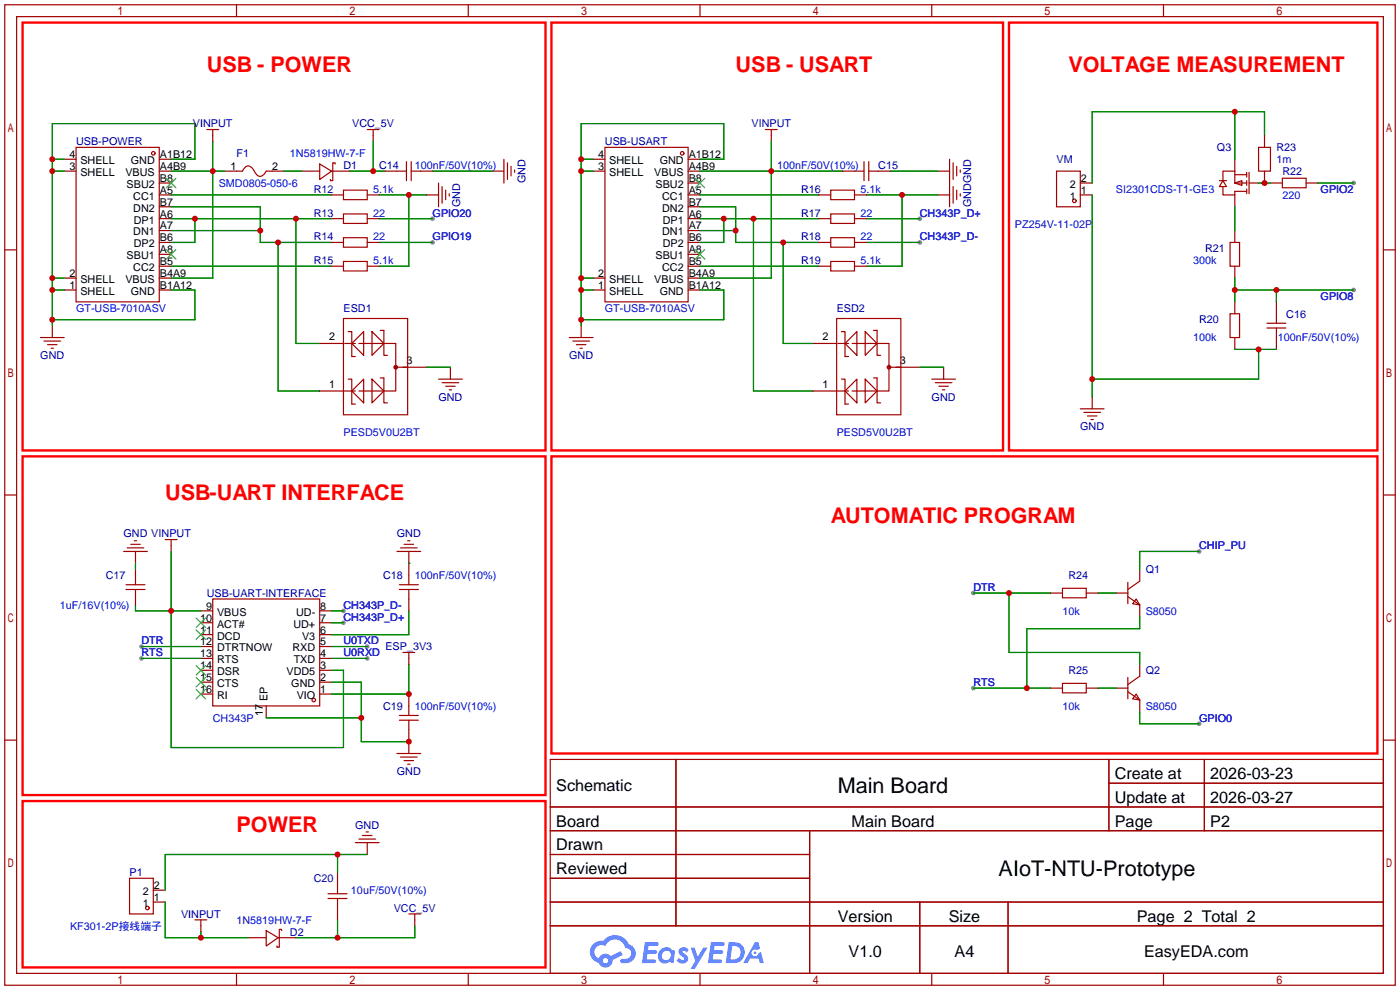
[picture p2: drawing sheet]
<svg xmlns="http://www.w3.org/2000/svg" width="299mm" height="212mm" viewBox="0 0 299 212" stroke-linecap="round" stroke-linejoin="round" font-family="sans-serif">
<g fill="#999">
<circle cx="92.5" cy="46.7" r=".51"/>
<circle cx="92.5" cy="51.8" r=".51"/>
<circle cx="196.6" cy="46.7" r=".51"/>
<circle cx="196.6" cy="51.8" r=".51"/>
<circle cx="73.4" cy="133.1" r=".51"/>
<circle cx="73.4" cy="130.6" r=".51"/>
<circle cx="78.5" cy="138.2" r=".51"/>
<circle cx="78.5" cy="140.7" r=".51"/>
<circle cx="30.2" cy="138.2" r=".51"/>
<circle cx="30.2" cy="140.7" r=".51"/>
<circle cx="208" cy="126.7" r=".51"/>
<circle cx="208" cy="147.1" r=".51"/>
<circle cx="256.3" cy="117.9" r=".51"/>
<circle cx="256.3" cy="154.7" r=".51"/>
<circle cx="289.3" cy="62" r=".51"/>
<circle cx="289.3" cy="39.1" r=".51"/>
</g>
<g fill="none" stroke="#a10000" stroke-width=".25">
<path d="M1 1h297.2v209.6h-297.2zM3.6 3.6h292.1v204.4h-292.1zM50.5 1v2.6M100.1 1v2.6M149.6 1v2.6M199.1 1v2.6M248.7 1v2.6M1 53.4h2.6M295.7 53.4h2.5M1 105.8h2.6M295.7 105.8h2.5M1 158.2h2.6"/>
<path d="M295.7 158.2h2.5M117.6 162.3h178.1v45.7h-178.1zM117.6 172.5h178.1M117.6 177.5h178.1M144.5 162.3v35.6M173 177.5v30.5M237 162.3v15.2M237 167.4h58.7M257.4 162.3v15.2M117.6 182.6h55.4M117.6 192.8h178.1M117.6 187.7h55.4"/>
<path d="M117.6 197.9h178.1M196.6 192.8v15.2M215.4 192.8v15.2M50.5 208v2.6M100.1 208v2.6M149.6 208v2.6M199.1 208v2.6M248.7 208v2.6"/>
</g>
<g fill="#5487ff">
<path d="M145.3 202.7a1.3 1.3 0 0 1 1.9 .3l-.4 .6a.54 .54 0 0 0-.9-.2l.1 .2a1.34 1.34 0 0 1 .9 1.8 1.47 1.47 0 0 1-2.3-.1l.5-.6 .8 .5a.31 .31 0 0 0 .4-.3 .31 .31 0 0 0-.3-.4 1.12 1.12 0 0 1-.7-1.8z"/>
<path d="M147.6 202.5h.9l.6 2 1.2-2h.9l-2.7 4.6h-.9l1-1.7z"/>
<path d="M137.8 201.4h1.7a1.31 1.31 0 0 1 1.2 .2 .4 .4 0 0 1-.3 .5l-1.8 .1-.1 .9h1.6a.4 .4 0 0 1 .4 .4 .4 .4 0 0 1-.5 .4h-1.6l-.2 1.2h1.4a.46 .46 0 0 1 .5 0 .46 .46 0 0 1 .1 .5l-.4 .2h-2.6z"/>
<path d="M151.9 201.4h1.7a1.32 1.32 0 0 1 1.2 .2 .39 .39 0 0 1-.3 .5l-1.8 .1-.1 .9h1.6a.4 .4 0 0 1 .4 .4 .4 .4 0 0 1-.4 .4h-1.7l-.2 1.2h1.4a.46 .46 0 0 1 .5 0 .46 .46 0 0 1 .1 .5l-.4 .2h-2.6z"/>
<path d="M161.3 201.4h.8l.3 1.3-.6 .4a.75 .75 0 0 0-1.1 .3 .75 .75 0 0 0 .5 1 .75 .75 0 0 0 .9-.7l.5-.2 .6 2.3h-.8l-.3-.9h-1.8l-.5 .9h-1z"/>
<path d="M155.7 201.4l-.6 4.4h1.5a2.27 2.27 0 0 0 2.6-2.2 2.27 2.27 0 0 0-2.7-2.2zM156.5 202.1a1.5 1.5 0 0 1 1.8 1.6 1.5 1.5 0 0 1-1.9 1.4h-.3z"/>
<path d="M141.2 203a1.6 1.6 0 0 0-.3 2.3 1.6 1.6 0 0 0 2.3 .2l.7 .3 .3-2.4-.1-.3-.5-.1a1.58 1.58 0 0 0-2.4 0zM141.8 203.5a.98 .98 0 0 1 1.6 .4 .98 .98 0 0 1-1.1 1.3 .94 .94 0 0 1-.9-.7 .94 .94 0 0 1 .4-1z"/>
<path d="M126.8 201.8a2.37 2.37 0 0 0 1.1 4 1.54 1.54 0 0 0 1.8 1 1.54 1.54 0 0 0 1.2-1.6l2.2-1.1-.5-.8-2 1a1.57 1.57 0 0 0-2.7 .5 1.5 1.5 0 0 1-.7-2.1 1.5 1.5 0 0 1 2.2-.5 2.23 2.23 0 0 1 2.3-1.4 2.23 2.23 0 0 1 2 1.8 1.16 1.16 0 0 1 1.2 1.1 1.16 1.16 0 0 1-1.1 1.2h-.7a.47 .47 0 0 0-.5 .4 .47 .47 0 0 0 .4 .5 2.17 2.17 0 0 0 2.5-.9 2.17 2.17 0 0 0-.3-2.7l-.8-.4a3.2 3.2 0 0 0-5.5-.7l-1.1 .1zM128.8 205.3a.6 .6 0 0 1 1.2 0 .6 .6 0 0 1-1.2 0z"/>
<circle cx="161.4" cy="203.6" r=".28"/>
</g>
<g fill="none" stroke="#a10000" stroke-width=".25">
<path d="M13.7 34h2.6M13.7 36.6h2.6M16.3 31.5h17.7v33h-17.7zM34 34h2.6M34 36.6h2.6M34 39.1h2.6M44.2 27.7h2.5M45.5 27.7v2.5M48 36.6h3.8l.5-.8a1.26 1.26 0 0 1 2.1 .8l.4 .7a1.26 1.26 0 0 0 2.1-.7h3.8M64.5 36.6h3.8M68.3 35.1l2.6 1.5-2.6 1.8zM70.9 36.6h3.8"/>
<path d="M71.6 35.1v-.3h-.5v3.8h-.5v-.2M78.5 27.7h2.5M79.8 27.7v2.5M82.3 36.6h4.6M86.9 34.5v4.1M87.9 36.6h4.6M87.9 34.5v4.1M93.7 39.1v5.1M94.5 39.9v3.5M105.2 36.6h2.5M107.7 34v5.1M108.5 34.8v3.6"/>
<path d="M109.2 35.6v2M110 36.3v.5M126.7 34h2.6M126.7 36.6h2.6M129.3 31.5h17.8v33h-17.8zM147.1 34h2.5M147.1 36.6h2.5M147.1 39.1h2.5M163.6 27.7h2.5M164.8 27.7v2.5M180.1 36.6h4.6M184.7 34.5v4.1"/>
<path d="M185.7 36.6h4.5M185.7 34.5v4.1M200.4 36.6h2.5M202.9 34v10.2M203.7 34.8v3.6M203.7 39.9v3.5M204.5 35.6v2M205.2 36.3v.5M225.8 36.6h5.1v7.6h-5.1zM230.9 39.1h2.5M260.6 38.6h1.5M261.4 38.6l.7 1.3h-1.5z"/>
<path d="M261.4 39.9v1.8h2.5v-.8h2.5M263.9 39.1l1.5-.5v1zM263.9 36.6h-2.5v2M263.9 36.6v2.5h2.5M263.9 34v2.6M263.9 37.3h2.5M266.4 36.8v1M266.4 38.6v1M267 39.1h2M267 36.8v4.6M269 31.5h2.5v5.1h-2.5zM270.3 29v2.5"/>
<path d="M270.3 36.6v2.5M271.5 39.1h2.6M274.1 38.1h5v2h-5zM279.1 39.1h2.6M13.7 59.4h2.6M34 59.4h2.6M34 56.9h2.6M34 54.4h2.6M34 51.8h2.6M34 49.3h2.6M34 46.7h2.6M34 44.2h2.6"/>
<path d="M34 41.7h2.6M70.9 56.9h2.5M70.9 51.8h2.5M70.9 46.7h2.5M70.9 41.7h2.5M73.4 40.6h5.1v2.1h-5.1zM73.4 55.9h5.1v2h-5.1zM73.4 45.7h5.1v2.1h-5.1zM73.4 50.8h5.1v2h-5.1zM78.5 56.9h2.5M78.5 51.8h2.5M78.5 46.7h2.5"/>
<path d="M78.5 41.7h2.5M91.2 41.7h2.5M95.2 40.6v2.1M96 41.4v.5M126.7 59.4h2.6M147.1 59.4h2.5M147.1 56.9h2.5M147.1 54.4h2.5M147.1 51.8h2.5M147.1 49.3h2.5M147.1 46.7h2.5M147.1 44.2h2.5"/>
<path d="M147.1 41.7h2.5M175 56.9h2.5M175 51.8h2.5M175 46.7h2.5M175 41.7h2.5M177.5 45.7h5.1v2.1h-5.1zM177.5 50.8h5.1v2h-5.1zM177.5 40.6h5.1v2.1h-5.1zM177.5 55.9h5.1v2h-5.1zM182.6 56.9h2.6M182.6 51.8h2.6M182.6 46.7h2.6"/>
<path d="M182.6 41.7h2.6M200.4 41.7h2.5M204.5 40.6v2.1M205.2 41.4v.5M230.9 41.7h2.5M262.9 51.8h2v5.1h-2zM263.9 41.7v2.5M263.9 49.3v2.5M263.9 56.9v2.5M266.4 40.4v1M8.6 72.1h5.1M9.4 72.9h3.6"/>
<path d="M10.2 73.7h2M10.9 74.4h.5M11.2 69.6v2.5M13.7 62h2.6M34 62h2.6M68.3 73.4h5.1M73.4 68.1h13.7v20.5h-13.7zM73.7 73.4h2.2M74.4 70.9h.8v5.3h.7M75.2 73.4l2.5-2.5v5zM76.7 73.4h7.9v10.2h-7.9M79.5 70.9l2.5 2.5-2.5 2.5z"/>
<path d="M81.3 70.6h.7v5.3h.8M84.6 78.5h6.6M96.3 78.5v2.5M121.7 72.1h5M122.4 72.9h3.6M123.2 73.7h2M124 74.4h.5M124.2 69.6v2.5M126.7 62h2.6M147.1 62h2.5M173.7 73.4h5.1M178.8 68.1h13.7v20.5h-13.7z"/>
<path d="M179.1 73.4h2.3M179.8 70.9h.8v5.3h.8M182.1 73.4h7.9v10.2h-7.9M183.1 70.9v5l-2.5-2.5zM184.9 70.9l2.6 2.5-2.6 2.5zM186.7 70.6h.8v5.3h.7M190 78.5h6.6M201.7 78.5v2.5M262.9 67.1h2v5h-2zM263.9 64.5v2.6M263.9 72.1v2.6M270.8 69.1h4"/>
<path d="M270.8 70.1h4M272.8 64.5v4.6M272.8 70.1v4.6M68.3 83.6h7.6M74.4 81h.8v5.4h.7M75.2 83.6l2.5-2.6v5.1zM79.5 81l2.5 2.6-2.5 2.5zM81.3 80.8h.7v5.3h.8M93.7 81h5.1M94.5 81.8h3.5M95.2 82.5h2.1M96 83.3h.5"/>
<path d="M173.7 83.6h7.7M179.8 81h.8v5.4h.8M180.6 83.6l2.5-2.6v5.1zM184.9 81l2.6 2.6-2.6 2.5zM186.7 80.8h.8v5.3h.7M199.1 81h5.1M199.9 81.8h3.6M200.7 82.5h2M201.4 83.3h.5M230.9 87.4h5.1M231.6 88.1h3.6M232.4 88.9h2"/>
<path d="M233.2 89.7h.5M233.4 84.8v2.6M26.4 117.9h5.1M27.2 117.1h3.5M27.9 116.3h2.1M28.7 115.6h.5M29 117.9v2.5M35.3 115.3h2.5M36.6 115.3v2.6M84.8 117.9h5.1M85.6 117.1h3.6M86.4 116.3h2"/>
<path d="M87.1 115.6h.5M87.4 117.9v7.1M26.9 126h4.1M26.9 125h4.1M29 121.7v3.3M29 126v3.3M42.9 138.2h2.6M42.9 135.6h2.6M42.9 133.1h2.6M42.9 130.6h2.6M45.5 128h22.8v22.9h-22.8zM68.3 138.2h2.6"/>
<path d="M68.3 135.6h2.6M68.3 133.1h2.6M68.3 130.6h2.6M85.3 126h4.1M85.3 125h4.1M86.1 139.4h2.5M87.4 126v4.6M87.4 139.4v2.6M224.5 126.7h2.6M227.1 125.7h5.1v2.1h-5.1zM232.2 126.7h2.5M238.5 126.7h2.5"/>
<path d="M241 127.5l2.6 1.8M241 124.5v4.5M242.8 128l.8 1.3-1.5-.3zM243.6 121.7v2.5l-2.6 1.8M243.6 129.3v2.5M42.9 148.3h2.6M42.9 145.8h2.6M42.9 143.3h2.6M42.9 140.7h2.6M56.9 150.9v2.5M68.3 148.3h2.6M68.3 145.8h2.6"/>
<path d="M68.3 143.3h2.6M68.3 140.7h2.6M85.3 152.9h4.1M85.3 153.9h4.1M87.4 148.3v4.6M87.4 153.9v7.1M224.5 147.1h2.6M227.1 146.1h5.1v2h-5.1zM232.2 147.1h2.5M238.5 147.1h2.5M241 144.8v4.6M241 147.8l2.6 1.8"/>
<path d="M242.8 148.3l.8 1.3-1.5-.2zM243.6 142v2.5l-2.6 1.8M243.6 149.6v2.5M76.7 179.3h3.6M77.5 178.6h2M78.2 177.8h.5M84.8 161h5.1M85.6 161.8h3.6M86.4 162.6h2M87.1 163.3h.5M27.7 187.7h5.1v7.6h-5.1zM32.8 192.8h2.5"/>
<path d="M32.8 190.2h2.5M41.7 196.6h2.5M42.9 196.6v2.5M56.9 198.9l2.5 1.5-2.5 1.8zM60.2 198.9v-.3h-.5v3.8h-.5v-.2M70.1 192h4.1M70.1 191h4.1M72.1 186.4v4.6M72.1 192v4.6M75.9 180.1h5.1M78.5 180.1v2.5M87.4 195.3h2.5"/>
<path d="M88.6 195.3v2.6M53.1 200.4h3.8M59.4 200.4h3.8"/>
<circle cx="32.8" cy="32.8" r=".38"/>
<circle cx="145.8" cy="32.8" r=".38"/>
<circle cx="229.6" cy="42.9" r=".38"/>
<circle cx="84.6" cy="78.5" r=".38"/>
<circle cx="84.6" cy="78.5" r=".25"/>
<circle cx="190" cy="78.5" r=".38"/>
<circle cx="190" cy="78.5" r=".25"/>
<circle cx="67.1" cy="149.6" r=".38"/>
<circle cx="31.5" cy="194.1" r=".38"/>
</g>
<g fill="none" stroke="#3c3" stroke-width=".25">
<path d="M35.6 38.1l2 2M37.6 38.1l-2 2M148.6 38.1l2 2M150.6 38.1l-2 2M35.6 53.3l2 2.1M37.6 53.3l-2 2.1M148.6 53.3l2 2.1M150.6 53.3l-2 2.1M41.9 132.1l2 2M41.9 134.6l2 2.1M43.9 132.1l-2 2M43.9 134.6l-2 2.1"/>
<path d="M41.9 142.2l2 2.1M41.9 144.8l2 2M41.9 147.3l2 2.1M43.9 142.2l-2 2.1M43.9 144.8l-2 2M43.9 147.3l-2 2.1"/>
</g>
<g fill="none" stroke="#008700" stroke-width=".25">
<path d="M11.2 36.6h2.5M11.2 34h2.5M36.6 34h5.1v-7.6h-30.5v43.2M36.6 36.6h11.4M45.5 30.2v29.2h-8.9M60.7 36.6h3.8M74.7 36.6h7.6M79.8 30.2v6.4M92.5 36.6h12.7M124.2 36.6h2.5M124.2 34h2.5M149.6 36.6h30.5"/>
<path d="M149.6 34h5.1v-7.6h-30.5v43.2M164.8 30.2v29.2h-15.2M190.2 36.6h10.2M263.9 23.9v10.1M269 39.1h2.5M270.3 29v-5.1h-36.9v15.2M281.7 39.1h7.6M11.2 59.4h2.5M36.6 41.7h34.3M36.6 56.9h34.3M36.6 46.7h34.3M36.6 44.2h19v7.6h15.3"/>
<path d="M36.6 49.3h19M41.7 46.7v5.1h-5.1M59.4 51.8v31.8h8.9M63.2 46.7v26.7h5.1M81 41.7h10.2M81 46.7h11.5M81 51.8h11.5M87.4 41.7v15.2h-6.4M124.2 59.4h2.5M149.6 41.7h25.4M149.6 56.9h25.4M149.6 46.7h25.4"/>
<path d="M149.6 44.2h7.6v7.6h17.8M149.6 49.3h7.6M154.7 46.7v5.1h-5.1M161 46.7v36.9h12.7M167.4 51.8v21.6h6.3M185.2 41.7h15.2M185.2 46.7h11.4M185.2 51.8h11.4M192.8 41.7v15.2h-7.6M233.4 41.7v43.1M263.9 44.2v5.1M263.9 59.4v5.1"/>
<path d="M11.2 62h2.5M36.6 62h5.1v6.3h-30.5M91.2 78.5h5.1M124.2 62h2.5M149.6 62h5.1v6.3h-30.5M196.6 78.5h5.1M263.9 62h25.4M263.9 74.7h8.9M269 74.7v6.3h-35.6M272.8 62v2.5M36.6 117.9v41.9h36.8v-16.5h-2.5M256.3 117.9h-12.7v3.8"/>
<path d="M29 129.3v1.3h13.9M29 120.4v1.3M30.2 138.2h12.7M70.9 130.6h2.5M70.9 133.1h2.5M70.9 138.2h7.6M87.4 120.4h.1M87.4 130.6v5h-16.5M208 126.7h16.5M215.6 126.7v12.7h28v2.6M234.7 126.7h3.8M243.6 131.8v2.6h-24.1v12.7"/>
<path d="M30.2 140.7h12.7M56.9 153.4h20.3M70.9 145.8h6.3v12.7h10.2M70.9 140.7h7.6M87.4 142v6.3h-16.5M208 147.1h16.5M234.7 147.1h3.8M243.6 152.1v2.6h12.7M35.3 192.8v7.6h17.8M42.9 199.1v1.3M72.1 182.6v3.8M72.1 196.6v3.8"/>
<path d="M78.5 182.6h-43.2v7.6M88.6 197.9v2.5h-25.4"/>
</g>
<path d="M4.8 4.8h111.8v91.5h-111.8zM117.9 4.8h96.5v91.5h-96.5zM215.6 4.8h78.8v91.5h-78.8zM4.8 97.5h111.8v72.4h-111.8zM117.9 97.5h176.5v63.5h-176.5zM4.8 171.2h111.8v35.6h-111.8z" fill="none" stroke="#f00" stroke-width=".51"/>
<g fill="#c00">
<circle cx="11.2" cy="62" r=".63"/>
<circle cx="11.2" cy="59.4" r=".63"/>
<circle cx="11.2" cy="36.6" r=".63"/>
<circle cx="11.2" cy="34" r=".63"/>
<circle cx="11.2" cy="68.3" r=".63"/>
<circle cx="45.5" cy="36.6" r=".63"/>
<circle cx="79.8" cy="36.6" r=".63"/>
<circle cx="41.7" cy="46.7" r=".63"/>
<circle cx="63.2" cy="46.7" r=".63"/>
<circle cx="55.6" cy="49.3" r=".63"/>
<circle cx="59.4" cy="51.8" r=".63"/>
<circle cx="87.4" cy="41.7" r=".63"/>
<circle cx="124.2" cy="62" r=".63"/>
<circle cx="124.2" cy="59.4" r=".63"/>
<circle cx="124.2" cy="36.6" r=".63"/>
<circle cx="124.2" cy="34" r=".63"/>
<circle cx="124.2" cy="68.3" r=".63"/>
<circle cx="192.8" cy="41.7" r=".63"/>
<circle cx="164.8" cy="36.6" r=".63"/>
<circle cx="154.7" cy="46.7" r=".63"/>
<circle cx="161" cy="46.7" r=".63"/>
<circle cx="157.2" cy="49.3" r=".63"/>
<circle cx="167.4" cy="51.8" r=".63"/>
<circle cx="36.6" cy="130.6" r=".63"/>
<circle cx="77.2" cy="153.4" r=".63"/>
<circle cx="87.4" cy="158.5" r=".63"/>
<circle cx="87.4" cy="148.3" r=".63"/>
<circle cx="72.1" cy="200.4" r=".63"/>
<circle cx="215.6" cy="126.7" r=".63"/>
<circle cx="219.5" cy="147.1" r=".63"/>
<circle cx="42.9" cy="200.4" r=".63"/>
<circle cx="72.1" cy="182.6" r=".63"/>
<circle cx="263.9" cy="62" r=".63"/>
<circle cx="272.8" cy="62" r=".63"/>
<circle cx="263.9" cy="23.9" r=".63"/>
<circle cx="233.4" cy="81" r=".63"/>
<circle cx="269" cy="74.7" r=".63"/>
<circle cx="270.3" cy="39.1" r=".63"/>
</g>
<g font-size="4.6" fill="#f00">
<text x="44.2" y="15.3">USB - POWER</text>
<text x="157.2" y="15.3">USB - USART</text>
<text x="228.3" y="15.3">VOLTAGE MEASUREMENT</text>
<text x="35.3" y="106.8">USB-UART INTERFACE</text>
<text x="177.5" y="111.9">AUTOMATIC PROGRAM</text>
<text x="50.5" y="177.9">POWER</text>
</g>
<g font-size="4.6">
<text x="179.1" y="169.4">Main Board</text>
<text x="213.4" y="187.2">AIoT-NTU-Prototype</text>
</g>
<g font-size="3.5">
<text x="238.3" y="166.5">Create at</text>
<text x="258.7" y="166.5">2026-03-23</text>
<text x="118.9" y="169.1">Schematic</text>
<text x="238.3" y="171.6">Update at</text>
<text x="258.7" y="171.6">2026-03-27</text>
<text x="118.9" y="176.7">Board</text>
<text x="182" y="176.7">Main Board</text>
<text x="238.3" y="176.7">Page</text>
<text x="258.7" y="176.7">P2</text>
<text x="118.9" y="181.8">Drawn</text>
<text x="118.9" y="186.8">Reviewed</text>
<text x="179.1" y="197">Version</text>
<text x="202.8" y="197">Size</text>
<text x="243" y="197">Page 2 Total 2</text>
<text x="181.4" y="204.6">V1.0</text>
<text x="204" y="204.6">A4</text>
<text x="244.5" y="204.6">EasyEDA.com</text>
</g>
<g font-size="2.3" fill="#000080">
<text x="41.2" y="27.2">VINPUT</text>
<text x="75.3" y="27.2">VCC_5V</text>
<text x="160.6" y="27.2">VINPUT</text>
<text x="16.3" y="31">USB-POWER</text>
<text x="50.5" y="33.6">F1</text>
<text x="129.3" y="31">USB-USART</text>
<text x="225.8" y="34.8">VM</text>
<text x="260.1" y="32.3">Q3</text>
<text x="272.8" y="32.3">R23</text>
<text x="67.1" y="41.2">R12</text>
<text x="73.4" y="36.1">D1</text>
<text x="81" y="36.1">C14</text>
<text x="112.3" y="39.1" transform="rotate(-90 112.3 39.1)">GND</text>
<text x="171.2" y="41.2">R16</text>
<text x="187.7" y="36.1">C15</text>
<text x="274.1" y="37.4">R22</text>
<text x="67.1" y="46.3">R13</text>
<text x="98.3" y="44.2" transform="rotate(-90 98.3 44.2)">GND</text>
<text x="171.2" y="46.3">R17</text>
<text x="207.6" y="44.2" transform="rotate(-90 207.6 44.2)">GNDGND</text>
<text x="67.1" y="51.4">R14</text>
<text x="171.2" y="51.4">R18</text>
<text x="257.6" y="53.9">R21</text>
<text x="67.1" y="56.4">R15</text>
<text x="171.2" y="56.4">R19</text>
<text x="73.4" y="66.6">ESD1</text>
<text x="178.8" y="66.6">ESD2</text>
<text x="256.3" y="69.1">R20</text>
<text x="274.9" y="67.9">C16</text>
<text x="8.6" y="76.8">GND</text>
<text x="121.6" y="76.8">GND</text>
<text x="93.7" y="85.6">GND</text>
<text x="199.1" y="85.6">GND</text>
<text x="230.9" y="92">GND</text>
<text x="26.4" y="114.9">GND VINPUT</text>
<text x="84.8" y="114.9">GND</text>
<text x="22.6" y="123.7">C17</text>
<text x="81.9" y="123.7">C18</text>
<text x="228.3" y="123.7">R24</text>
<text x="244.9" y="122.5">Q1</text>
<text x="44.2" y="127.6">USB-UART-INTERFACE</text>
<text x="82.4" y="139">ESP_3V3</text>
<text x="228.3" y="144.1">R25</text>
<text x="244.9" y="144.1">Q2</text>
<text x="81.9" y="151.7">C19</text>
<text x="84.8" y="165.7">GND</text>
<text x="75.9" y="177.1">GND</text>
<text x="27.7" y="187.2">P1</text>
<text x="67.1" y="188.5">C20</text>
<text x="38.7" y="196.1">VINPUT</text>
<text x="84.2" y="194.9">VCC_5V</text>
<text x="62" y="199.9">D2</text>
</g>
<g font-size="2.3">
<text x="14.8" y="33.8">4</text>
<text x="17.2" y="35.1">SHELL</text>
<text x="28" y="35.1">GND</text>
<text x="34.2" y="33.8">A1B12</text>
<text x="127.9" y="33.8">4</text>
<text x="130.2" y="35.1">SHELL</text>
<text x="141" y="35.1">GND</text>
<text x="147.2" y="33.8">A1B12</text>
<text x="14.8" y="36.3">3</text>
<text x="17.2" y="37.6">SHELL</text>
<text x="26.8" y="37.6">VBUS</text>
<text x="27.1" y="40.2">SBU2</text>
<text x="34.2" y="41.4">A5</text>
<text x="34.2" y="38.9">B8</text>
<text x="34.2" y="36.3">A4B9</text>
<text x="49.3" y="36.3">1</text>
<text x="58.2" y="36.3">2</text>
<text x="127.9" y="36.3">3</text>
<text x="130.2" y="37.6">SHELL</text>
<text x="139.8" y="37.6">VBUS</text>
<text x="140.1" y="40.2">SBU2</text>
<text x="147.2" y="41.4">A5</text>
<text x="147.2" y="38.9">B8</text>
<text x="147.2" y="36.3">A4B9</text>
<text x="228.7" y="40.2">2</text>
<text x="231" y="41.4">1</text>
<text x="231" y="38.9">2</text>
<text x="28.5" y="45.2">DN2</text>
<text x="28.5" y="42.7">CC1</text>
<text x="28.6" y="47.8">DP1</text>
<text x="34.2" y="46.5">A6</text>
<text x="34.2" y="44">B7</text>
<text x="141.5" y="45.2">DN2</text>
<text x="141.5" y="42.7">CC1</text>
<text x="141.6" y="47.8">DP1</text>
<text x="147.2" y="46.5">A6</text>
<text x="147.2" y="44">B7</text>
<text x="228.7" y="42.7">1</text>
<text x="28.5" y="50.3">DN1</text>
<text x="28.6" y="52.9">DP2</text>
<text x="34.2" y="51.6">B6</text>
<text x="34.2" y="49">A7</text>
<text x="141.5" y="50.3">DN1</text>
<text x="141.6" y="52.9">DP2</text>
<text x="147.2" y="51.6">B6</text>
<text x="147.2" y="49">A7</text>
<text x="14.8" y="59.2">2</text>
<text x="27.1" y="55.4">SBU1</text>
<text x="28.5" y="57.9">CC2</text>
<text x="34.2" y="59.2">B4A9</text>
<text x="34.2" y="56.7">B5</text>
<text x="34.2" y="54.1">A8</text>
<text x="127.9" y="59.2">2</text>
<text x="140.1" y="55.4">SBU1</text>
<text x="141.5" y="57.9">CC2</text>
<text x="147.2" y="59.2">B4A9</text>
<text x="147.2" y="56.7">B5</text>
<text x="147.2" y="54.1">A8</text>
<text x="14.8" y="61.7">1</text>
<text x="17.2" y="60.5">SHELL</text>
<text x="17.2" y="63">SHELL</text>
<text x="26.8" y="60.5">VBUS</text>
<text x="28" y="63">GND</text>
<text x="34.2" y="61.7">B1A12</text>
<text x="127.9" y="61.7">1</text>
<text x="130.2" y="60.5">SHELL</text>
<text x="130.2" y="63">SHELL</text>
<text x="139.8" y="60.5">VBUS</text>
<text x="141" y="63">GND</text>
<text x="147.2" y="61.7">B1A12</text>
<text x="70.4" y="72.7">2</text>
<text x="86.9" y="77.8">3</text>
<text x="175.8" y="72.7">2</text>
<text x="192.3" y="77.8">3</text>
<text x="70.4" y="82.8">1</text>
<text x="175.8" y="82.8">1</text>
<text x="44.1" y="130.3">9</text>
<text x="46.4" y="131.6">VBUS</text>
<text x="63.3" y="131.6">UD-</text>
<text x="68.5" y="130.3">8</text>
<text x="42.8" y="132.9">10</text>
<text x="42.8" y="135.4">11</text>
<text x="42.8" y="137.9">12</text>
<text x="46.4" y="134.1">ACT#</text>
<text x="46.4" y="136.7">DCD</text>
<text x="62.7" y="134.1">UD+</text>
<text x="64.6" y="136.7">V3</text>
<text x="68.5" y="137.9">5</text>
<text x="68.5" y="135.4">6</text>
<text x="68.5" y="132.9">7</text>
<text x="42.8" y="140.5">13</text>
<text x="42.8" y="143">14</text>
<text x="46.4" y="139.2">DTRTNOW</text>
<text x="46.4" y="141.8">RTS</text>
<text x="62.5" y="139.2">RXD</text>
<text x="62.8" y="141.8">TXD</text>
<text x="68.5" y="143">3</text>
<text x="68.5" y="140.5">4</text>
<text x="42.8" y="145.6">15</text>
<text x="42.8" y="148.1">16</text>
<text x="46.4" y="144.3">DSR</text>
<text x="46.4" y="146.8">CTS</text>
<text x="46.4" y="149.4">RI</text>
<text x="57.2" y="149.9" transform="rotate(-90 57.2 149.9)">EP</text>
<text x="61.2" y="144.3">VDD5</text>
<text x="62.3" y="146.8">GND</text>
<text x="63.4" y="149.4">VIO</text>
<text x="68.5" y="148.1">1</text>
<text x="68.5" y="145.6">2</text>
<text x="56.2" y="153" transform="rotate(-90 56.2 153)">17</text>
<text x="30.5" y="191.3">2</text>
<text x="32.9" y="190">2</text>
<text x="30.5" y="193.8">1</text>
<text x="32.9" y="192.6">1</text>
</g>
<g font-size="2.3" fill="#00f">
<text x="62" y="33.6">1N5819HW-7-F</text>
<text x="272.8" y="34.8">1m</text>
<text x="46.7" y="39.9">SMD0805-050-6</text>
<text x="79.8" y="41.2">5.1k</text>
<text x="88.6" y="36.1">100nF/50V(10%)</text>
<text x="166.1" y="36.1">100nF/50V(10%)</text>
<text x="183.9" y="41.2">5.1k</text>
<text x="238.5" y="41.2">SI2301CDS-T1-GE3</text>
<text x="282.2" y="41.2">GPIO2</text>
<text x="79.8" y="46.3">22</text>
<text x="92.5" y="46.3">GPIO20</text>
<text x="183.9" y="46.3">22</text>
<text x="196.6" y="46.3">CH343P_D+</text>
<text x="274.1" y="42.5">220</text>
<text x="79.8" y="51.4">22</text>
<text x="92.5" y="51.4">GPIO19</text>
<text x="183.9" y="51.4">22</text>
<text x="196.6" y="51.4">CH343P_D-</text>
<text x="216.9" y="48.8">PZ254V-11-02P</text>
<text x="79.8" y="56.4">5.1k</text>
<text x="183.9" y="56.4">5.1k</text>
<text x="255" y="56.4">300k</text>
<text x="282.2" y="64.1">GPIO8</text>
<text x="16.3" y="66.6">GT-USB-7010ASV</text>
<text x="129.3" y="66.6">GT-USB-7010ASV</text>
<text x="255" y="72.9">100k</text>
<text x="273.1" y="72.9">100nF/50V(10%)</text>
<text x="73.4" y="93.3">PESD5V0U2BT</text>
<text x="178.8" y="93.3">PESD5V0U2BT</text>
<text x="256.3" y="117.4">CHIP_PU</text>
<text x="88.6" y="123.7">100nF/50V(10%)</text>
<text x="12.8" y="130.1">1uF/16V(10%)</text>
<text x="73.4" y="130.1">CH343P_D-</text>
<text x="208" y="126.3">DTR</text>
<text x="227.1" y="131.4">10k</text>
<text x="244.9" y="131.4">S8050</text>
<text x="30.2" y="137.7">DTR</text>
<text x="73.4" y="132.6">CH343P_D+</text>
<text x="73.4" y="137.7">U0TXD</text>
<text x="30.2" y="140.3">RTS</text>
<text x="73.4" y="140.3">U0RXD</text>
<text x="208" y="146.6">RTS</text>
<text x="45.5" y="154.2">CH343P</text>
<text x="88.6" y="151.7">100nF/50V(10%)</text>
<text x="227.1" y="151.7">10k</text>
<text x="244.9" y="151.7">S8050</text>
<text x="256.3" y="154.2">GPIO0</text>
<text x="75" y="191.1">10uF/50V(10%)</text>
<text x="50.5" y="197.4">1N5819HW-7-F</text>
<text x="15" y="198.7">KF301-2P接线端子</text>
</g>
</svg>
